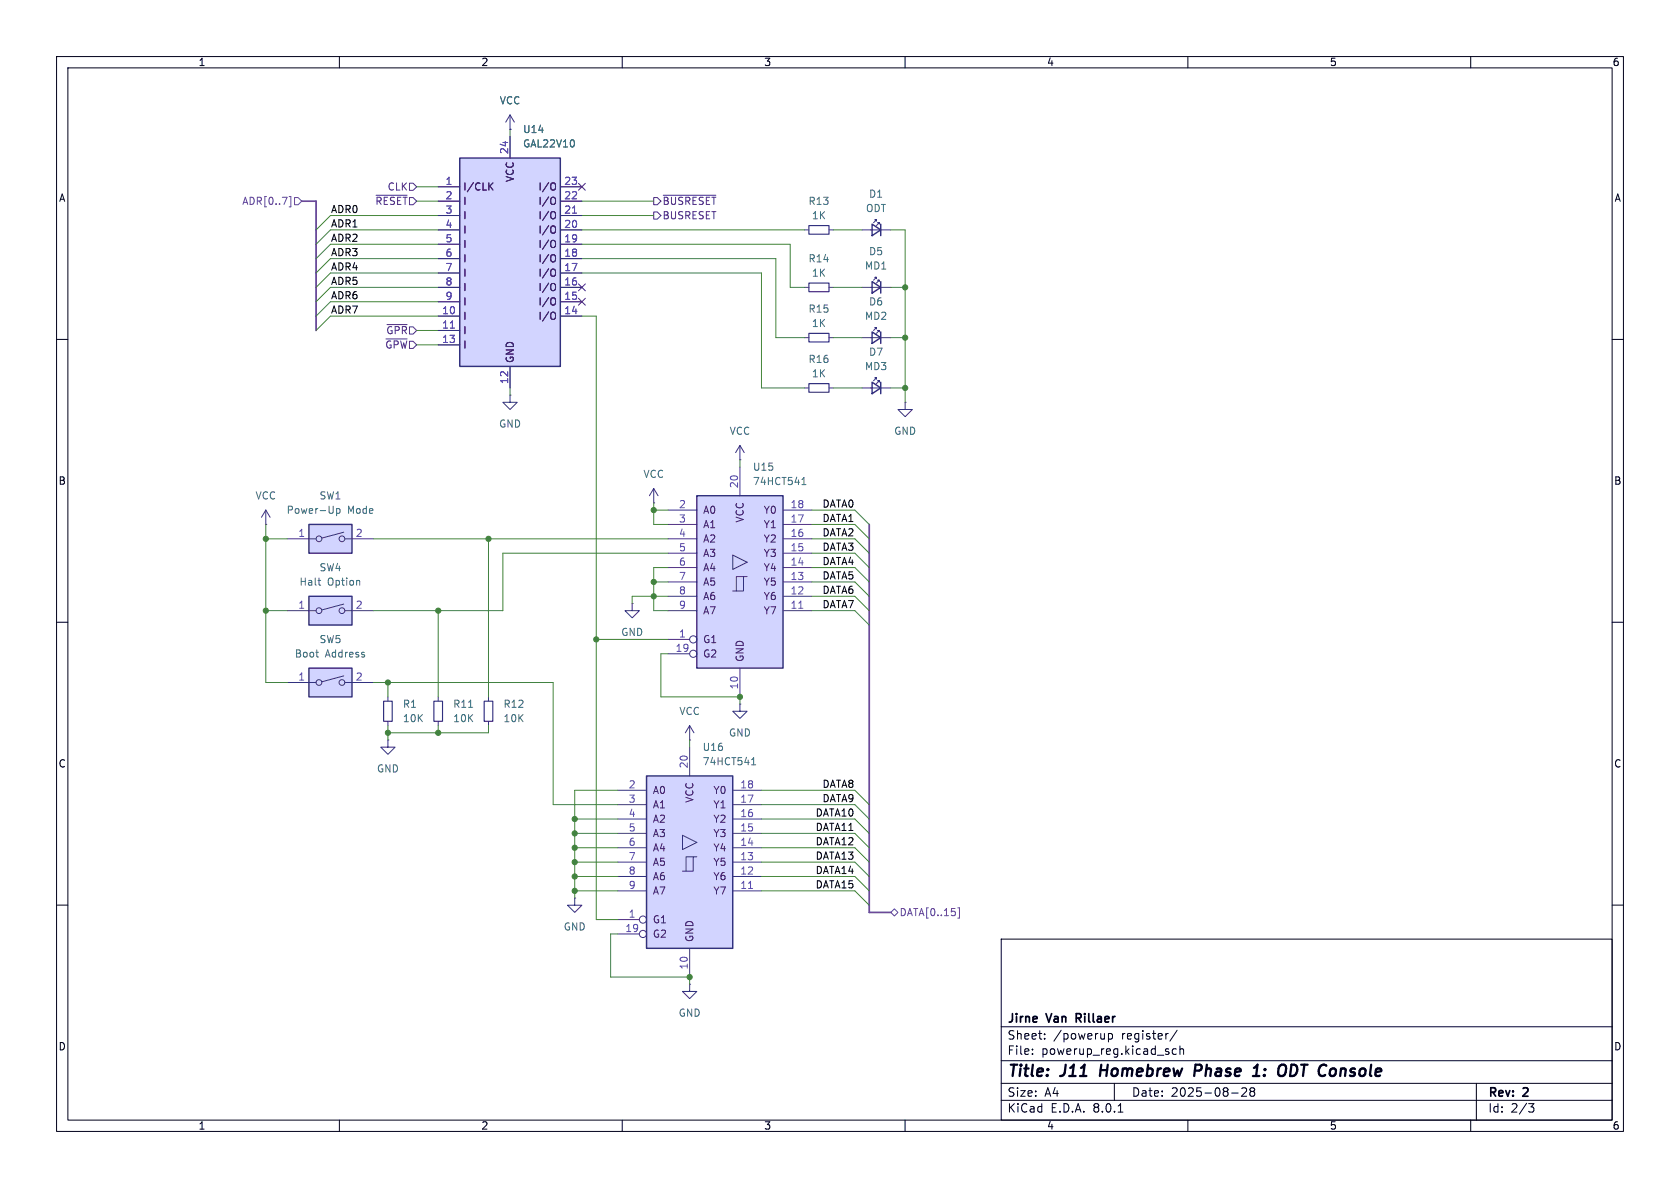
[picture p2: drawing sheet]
<svg xmlns="http://www.w3.org/2000/svg" width="297mm" height="210mm" viewBox="0 0 297 210" stroke-linecap="round" stroke-linejoin="round" font-family="sans-serif">
<g fill="none" stroke="#00001b" stroke-width=".18">
<path d="M10 10h277v190h-277zM12 12h273v186h-273zM60 10v2M110 10v2M160 10v2M210 10v2M260 10v2M10 60h2M285 60h2M10 110h2M285 110h2M10 160h2"/>
<path d="M285 160h2M177 166h108v32h-108zM60 198v2M110 198v2M160 198v2M177 194.5h108M177 191.5h108M177 187.5h108M177 181.5h108M182.5 186.3v.1M182.5 185.5v.1M184.7 183.6v.1"/>
<path d="M184.7 182.8v.1M196 182.7v1.5M196 182.8l.4-.1 .3 .3v.4l-.2 .2h-.5M197 191.5v3M197.7 196.6h.8M208 185.5l-.5-.1-.3 .3v.4l.2 .2h.6M208.1 182.1l-1.3 2M208.6 185.5l.2-.1 .4 .1v.9M208.6 184.9v1.5M210 198v2M217.7 193.2h1.2M219.5 192.4l.6-.1 .2 .1 .1 .3-.9 1.1h.9"/>
<path d="M221.2 192.9l-.2-.2 .2-.4 .5 .1 .1 .2-.3 .3M221.2 192.9l-.2 .3v.3l.2 .3 .5-.1 .1-.2-.1-.4-.2-.2M221.2 192.9h.3M260 198v2M261 191.5v6.5M270.2 195.1h1l-.5 .6 .4 .1 .1 .5-.3 .3h-.4"/>
</g>
<path d="M194.7 188.2l-.3 2M212.1 188.2h-.7l-.3 2M212.2 189.2l-1 .1M221.5 190.2h1.1M221.9 188.7l.4-.5-.2 2M223.5 190l.1 .1-.1 .1M223.5 190l-.1 .1 .1 .1M223.5 190v.2M223.6 189l-.1 .1 .1 .1M228.8 188.2h-.5l-.2 2 .7-.1" fill="none" stroke="#00001b" stroke-width=".4"/>
<path d="M190.3 180h.5M190.8 179.2h-.5v1.5" fill="none" stroke="#00001b" stroke-width=".3"/>
<path d="M143 58.9h3.6v1.6h-3.6zM143 67.8h3.6v1.5h-3.6z" fill="none" stroke="#313184" stroke-width=".2"/>
<path d="M142.2 59.7h.8M146.6 59.7h.7M142.2 68.6h.8M146.6 68.6h.7M101.6 158.8h.1" fill="none" stroke="#3d3384" stroke-width=".18"/>
<path d="M101.6 158.8v1.2h1.3l-1.3 1.3-1.3-1.3h1.3" fill="none" stroke="#313184" stroke-width=".18"/>
<path d="M123.2 87.6h15.2v30.5h-15.2z" fill="#d2d4ff"/>
<g fill="none" stroke="#313184" stroke-width=".18">
<path d="M154.9 39.1v-.2h-.2h.2l-.5 .5M155.4 39.6v-.2h-.2h.2l-.5 .5M153.9 40.6h1.8M153.9 50.8h1.8M154.9 49.3v-.3h-.2h.2l-.5 .5M155.4 49.8v-.3h-.2h.2l-.5 .5M130.8 78.7l-.8 1.3M130.8 78.7v2.6M130.8 78.7l.8 1.3M115.6 86.4l-.8 1.2M115.6 86.4v2.5M115.6 86.4l.7 1.2"/>
<path d="M129.5 98.1l2.6 1.3-2.6 1.3zM111.8 106.7v1.3h1.2l-1.2 1.2-1.3-1.2h1.3M131.4 101.9h-1.2v2.6M132.1 101.9h-.7v2.6h-1.9M121.9 128.3l-.7 1.2M121.9 128.3v2.5M121.9 128.3l.8 1.2"/>
</g>
<path d="M154.2 39.6l1.5 1-1.5 1.1zM155.7 39.6v2.1M154.2 49.8l1.5 1-1.5 1zM155.7 49.8v2M123.2 87.6h15.2v30.5h-15.2z" fill="none" stroke="#313184" stroke-width=".25"/>
<g fill="none" stroke="#3d3384" stroke-width=".18">
<path d="M142.2 40.6h.8M146.6 40.6h.7M152.4 40.6h1.8M152.4 50.8h1.8M155.7 40.6h1.8M155.7 50.8h1.8M115.6 88.9h.1M118.1 97.8h5.1M118.1 95.3h5.1M118.1 92.7h5.1M118.1 90.2h5.1M130.8 81.3h.1"/>
<path d="M130.8 82.6v5M138.4 97.8h5.1M138.4 95.3h5.1M138.4 92.7h5.1M138.4 90.2h5.1M111.8 106.7h.1M118.1 113h3.8M118.1 108h5.1M118.1 105.4h5.1M118.1 102.9h5.1M118.1 100.3h5.1M118.1 115.6h3.8"/>
<path d="M130.8 118.1v5.1M138.4 108h5.1M138.4 105.4h5.1M138.4 102.9h5.1M138.4 100.3h5.1M86.4 123.2v.8M86.4 127.5v.8M121.9 130.8h.1"/>
<circle cx="122.6" cy="115.6" r=".63"/>
<circle cx="122.6" cy="113" r=".63"/>
</g>
<path d="M141.2 107.5h.7" fill="none" stroke="#5a4eca" stroke-width=".18"/>
<path d="M141.8 85.7h.7M141.8 84.8l.3-.4v1.3" fill="none" stroke="#3a7484" stroke-width=".18"/>
<path d="M143 39.9h3.6v1.5h-3.6zM85.6 124h1.5v3.5h-1.5z" fill="none" stroke="#313184" stroke-width=".2"/>
<path d="M54.6 118.1h7.6v5.1h-7.6z" fill="#d2d4ff"/>
<g fill="none" stroke="#313184" stroke-width=".18">
<path d="M60.8 119.5l-3.9 1"/>
<circle cx="56.4" cy="120.7" r=".51"/>
<circle cx="60.5" cy="120.7" r=".51"/>
</g>
<path d="M54.6 118.1h7.6v5.1h-7.6z" fill="none" stroke="#313184" stroke-width=".25"/>
<path d="M50.8 120.7h5.1M61 120.7h5" fill="none" stroke="#3d3384" stroke-width=".18"/>
<path d="M55.8 115.3h.5M56.2 116.1h.1" fill="none" stroke="#3a7484" stroke-width=".18"/>
<path d="M114.3 137.2h15.2v30.4h-15.2z" fill="#d2d4ff"/>
<path d="M90.2 20.3l-.8 1.3M90.2 20.3v2.6M90.2 20.3l.7 1.3M120.6 147.7l2.6 1.2-2.6 1.3zM122.6 151.5h-1.3v2.5M123.2 151.5h-.6v2.5h-2" fill="none" stroke="#313184" stroke-width=".18"/>
<path d="M114.3 137.2h15.2v30.4h-15.2z" fill="none" stroke="#313184" stroke-width=".25"/>
<g fill="none" stroke="#3d3384" stroke-width=".18">
<path d="M90.2 22.9h.1M109.2 139.7h5.1M121.9 132.1v5.1M129.5 139.7h5.1M109.2 157.5h5.1M109.2 154.9h5.1M109.2 152.4h5.1M109.2 149.9h5.1M109.2 147.3h5.1M109.2 144.8h5.1M109.2 142.2h5.1M129.5 157.5h5.1"/>
<path d="M129.5 154.9h5.1M129.5 152.4h5.1M129.5 149.9h5.1M129.5 147.3h5.1M129.5 144.8h5.1M129.5 142.2h5.1M109.2 162.6h3.8M109.2 165.1h3.8M121.9 167.6v5.1"/>
<circle cx="113.7" cy="162.6" r=".63"/>
<circle cx="113.7" cy="165.1" r=".63"/>
</g>
<path d="M132.3 157.1h.7" fill="none" stroke="#5a4eca" stroke-width=".18"/>
<path d="M132.9 135.2h.7M132.9 134.3l.3-.4v1.3" fill="none" stroke="#3a7484" stroke-width=".18"/>
<path d="M81.3 27.9h17.8v36.9h-17.8z" fill="#d2d4ff"/>
<path d="M81.3 27.9h17.8v36.9h-17.8zM154.2 58.7l1.5 1-1.5 1zM155.7 58.7v2M154.2 67.6l1.5 1-1.5 1zM155.7 67.6v2" fill="none" stroke="#313184" stroke-width=".25"/>
<g fill="none" stroke="#3d3384" stroke-width=".18">
<path d="M77.5 33h3.8M77.5 35.6h3.8M77.5 38.1h3.8M90.2 24.1v3.8M99.1 33h3.8M99.1 35.6h3.8M99.1 38.1h3.8M77.5 55.9h3.8M77.5 58.4h3.8M77.5 53.3h3.8M77.5 50.8h3.8M77.5 48.3h3.8"/>
<path d="M77.5 45.7h3.8M77.5 43.2h3.8M77.5 40.6h3.8M99.1 55.9h3.8M99.1 53.3h3.8M99.1 50.8h3.8M99.1 48.3h3.8M99.1 45.7h3.8M99.1 43.2h3.8M99.1 40.6h3.8M142.2 50.8h.8M146.6 50.8h.7"/>
<path d="M152.4 59.7h1.8M155.7 59.7h1.8M77.5 61h3.8M90.2 69.9h.1M90.2 64.8v3.8M152.4 68.6h1.8M155.7 68.6h1.8M160 71.1h.1M68.6 130.8h.1M68.6 123.2v.8M68.6 127.5v.8M121.9 174h.1"/>
</g>
<path d="M86.6 32.9l.5 .7M87.1 32.3l-.7 .8M97.9 32.3l.1 .1a.81 .81 0 0 1-.1 1.2M97.9 34.9h.1a.81 .81 0 0 1-.1 1.2M97.9 37.4l.1 .1a.81 .81 0 0 1-.1 1.2M97.9 39.9l.1 .1a.81 .81 0 0 1-.1 1.2M97.9 55.2l.1 .1a.81 .81 0 0 1-.1 1.2M97.9 42.5l.1 .1a.81 .81 0 0 1-.1 1.2M97.9 45l.1 .1a.81 .81 0 0 1-.1 1.2M97.9 47.6h.1a.81 .81 0 0 1-.1 1.2M97.9 50.1l.1 .1a.81 .81 0 0 1-.1 1.2M97.9 52.6l.1 .1a.81 .81 0 0 1-.1 1.2" fill="none" stroke="#411d64" stroke-width=".18"/>
<path d="M101.2 37.7h.7M79.6 58h.7" fill="none" stroke="#5a4eca" stroke-width=".18"/>
<path d="M143 50h3.6v1.6h-3.6zM67.8 124h1.5v3.5h-1.5z" fill="none" stroke="#313184" stroke-width=".2"/>
<path d="M153.9 59.7h1.8M154.9 58.2v-.3h-.2h.2l-.5 .5M155.4 58.7v-.3h-.2h.2l-.5 .5M90.2 69.9v1.2h1.2l-1.2 1.3-1.3-1.3h1.3M153.9 68.6h1.8M154.9 67.1v-.3h-.2h.2l-.5 .5M155.4 67.6v-.3h-.2h.2l-.5 .5M160 71.1v1.3h1.3l-1.3 1.3-1.3-1.3h1.3M68.6 130.8v1.3h1.2l-1.2 1.3-1.3-1.3h1.3M121.9 174v1.3h1.3l-1.3 1.2-1.3-1.2h1.3" fill="none" stroke="#313184" stroke-width=".18"/>
<path d="M54.6 105.4h7.6v5.1h-7.6z" fill="#d2d4ff"/>
<g fill="none" stroke="#313184" stroke-width=".18">
<path d="M60.8 106.8l-3.9 1"/>
<circle cx="56.4" cy="108" r=".51"/>
<circle cx="60.5" cy="108" r=".51"/>
</g>
<path d="M54.6 105.4h7.6v5.1h-7.6z" fill="none" stroke="#313184" stroke-width=".25"/>
<path d="M50.8 108h5.1M61 108h5" fill="none" stroke="#3d3384" stroke-width=".18"/>
<path d="M56.2 102.6h.5M56.5 103.4h.2" fill="none" stroke="#3a7484" stroke-width=".18"/>
<path d="M54.6 92.7h7.6v5.1h-7.6z" fill="#d2d4ff"/>
<g fill="none" stroke="#313184" stroke-width=".18">
<path d="M47 90.2l-.8 1.2M47 90.2v2.5M47 90.2l.8 1.2M60.8 94.1l-3.9 1M130.8 124.5v1.2h1.3l-1.3 1.3-1.3-1.3h1.3"/>
<circle cx="56.4" cy="95.3" r=".51"/>
<circle cx="60.5" cy="95.3" r=".51"/>
</g>
<path d="M54.6 92.7h7.6v5.1h-7.6z" fill="none" stroke="#313184" stroke-width=".25"/>
<g fill="none" stroke="#3d3384" stroke-width=".18">
<path d="M77.5 33h3.8M77.5 35.6h3.8M77.5 38.1h3.8M90.2 22.9h.1M90.2 24.1v3.8M99.1 33h3.8M99.1 35.6h3.8M99.1 38.1h3.8M77.5 55.9h3.8M77.5 58.4h3.8M77.5 53.3h3.8M77.5 50.8h3.8"/>
<path d="M77.5 48.3h3.8M77.5 45.7h3.8M77.5 43.2h3.8M77.5 40.6h3.8M99.1 55.9h3.8M99.1 53.3h3.8M99.1 50.8h3.8M99.1 48.3h3.8M99.1 45.7h3.8M99.1 43.2h3.8M99.1 40.6h3.8M77.5 61h3.8"/>
<path d="M90.2 64.8v3.8M47 92.7h.1M50.8 95.3h5.1M61 95.3h5M77.5 123.2v.8M77.5 127.5v.8M130.8 124.5h.1"/>
</g>
<path d="M59.5 89.9v1.3M59.5 90l.4-.1 .2 .2-.1 .6h-.5" fill="none" stroke="#3a7484" stroke-width=".18"/>
<path d="M76.7 124h1.5v3.5h-1.5z" fill="none" stroke="#313184" stroke-width=".2"/>
<path d="M82.8 125h.8" fill="none" stroke="#3a7384" stroke-width=".18"/>
<path d="M66.5 34.5h5.5M72.4 32.4h.6l.7 .6-.7 .7h-.6zM115.6 37.5h.6l.6 .6-.6 .6h-.6zM115.6 34.9h.6l.6 .7-.6 .6h-.6zM117.3 34.5h9.3M68.2 59.9h3.8M68.4 57.4h3.6" fill="none" stroke="#542682" stroke-width=".18"/>
<path d="M51.1 34.7h.3v1.9h-.3M52.1 34.9h.6l.6 .7-.6 .6h-.6zM157.5 161.3l.6-.6 .6 .6-.6 .6zM169.3 160.5h.3v1.8h-.3" fill="none" stroke="#6e3ba0" stroke-width=".18"/>
<path d="M53.3 35.6h2.6v22.8M153.7 92.7v68.6h3.8" fill="none" stroke="#6e3ba0" stroke-width=".3"/>
<g fill="none" stroke="#428437" stroke-width=".18">
<path d="M73.7 35.6h3.8M73.7 33h3.8M77.5 38.1h-19.1l-2.5 2.5M90.2 22.9v1.2M102.9 35.6h12.7M102.9 38.1h12.7M73.7 58.4h3.8M77.5 43.2h-19.1l-2.5 2.5M77.5 55.9h-19.1l-2.5 2.5M77.5 53.3h-19.1l-2.5 2.6M77.5 45.7h-19.1l-2.5 2.6M77.5 50.8h-19.1l-2.5 2.5"/>
<path d="M77.5 48.3h-19.1l-2.5 2.5M77.5 40.6h-19.1l-2.5 2.6M102.9 43.2h36.8v7.6h2.5M102.9 55.9h2.5v106.7h3.8M102.9 45.7h34.3v14h5M102.9 48.3h31.7v20.3h7.6M102.9 40.6h39.3M147.3 50.8h5.1M147.3 59.7h5.1M147.3 40.6h5.1M157.5 40.6h2.5v30.5M157.5 50.8h2.5"/>
<path d="M157.5 59.7h2.5M73.7 61h3.8M90.2 68.6v1.3M147.3 68.6h5.1M157.5 68.6h2.5M47 95.3h3.8M47 92.7v28h3.8M66 95.3h52.1M86.4 95.3v27.9M115.6 88.9v3.8h2.5M115.6 90.2h2.5M118.1 97.8h-29.2v10.2h-22.9"/>
<path d="M130.8 81.3v1.3M143.5 92.7h7.6l2.6 2.6M143.5 97.8h7.6l2.6 2.5M143.5 95.3h7.6l2.6 2.5M143.5 90.2h7.6l2.6 2.5M47 108h3.8M77.5 108v15.2M105.4 113h12.7M115.6 102.9h2.5M118.1 115.6h-1.3v7.6h14v1.3M118.1 100.3h-2.5v7.7h2.5M118.1 105.4h-6.3v1.3"/>
<path d="M143.5 108h7.6l2.6 2.5M143.5 102.9h7.6l2.6 2.5M143.5 100.3h7.6l2.6 2.6M143.5 105.4h7.6l2.6 2.6M66 120.7h31.8v21.5h11.4M68.6 120.7v2.5M68.6 128.3v2.5M77.5 128.3v1.2M86.4 128.3v1.2h-17.8M109.2 139.7h-7.6v19.1M121.9 130.8v1.3M134.6 139.7h16.5l2.6 2.5"/>
<path d="M101.6 144.8h7.6M101.6 154.9h7.6M101.6 149.9h7.6M101.6 152.4h7.6M101.6 147.3h7.6M101.6 157.5h7.6M134.6 142.2h16.5l2.6 2.6M134.6 144.8h16.5l2.6 2.5M134.6 154.9h16.5l2.6 2.6M134.6 149.9h16.5l2.6 2.5M134.6 152.4h16.5l2.6 2.5M134.6 147.3h16.5l2.6 2.6"/>
<path d="M134.6 157.5h16.5l2.6 2.5M109.2 165.1h-1.3v7.6h14v1.3"/>
</g>
<path d="M102.3 32.4l1.2 1.2M103.5 32.4l-1.2 1.2M102.3 52.7l1.2 1.2M102.3 50.2l1.2 1.2M103.5 52.7l-1.2 1.2M103.5 50.2l-1.2 1.2" fill="none" stroke="#5d0084" stroke-width=".18"/>
<path d="M86.6 32.9l.5 .7M87.1 32.3l-.7 .8M97.9 32.3l.1 .1a.81 .81 0 0 1-.1 1.2M97.9 34.9h.1a.81 .81 0 0 1-.1 1.2M97.9 37.4l.1 .1a.81 .81 0 0 1-.1 1.2M97.9 39.9l.1 .1a.81 .81 0 0 1-.1 1.2M97.9 55.2l.1 .1a.81 .81 0 0 1-.1 1.2M97.9 42.5l.1 .1a.81 .81 0 0 1-.1 1.2M97.9 45l.1 .1a.81 .81 0 0 1-.1 1.2M97.9 47.6h.1a.81 .81 0 0 1-.1 1.2M97.9 50.1l.1 .1a.81 .81 0 0 1-.1 1.2M97.9 52.6l.1 .1a.81 .81 0 0 1-.1 1.2" fill="none" stroke="#411d64" stroke-width=".18"/>
<path d="M101.2 37.7h.7M79.6 58h.7" fill="none" stroke="#5a4eca" stroke-width=".18"/>
<g fill="#428437" stroke="#428437" stroke-width=".18">
<circle cx="130.8" cy="123.2" r=".46"/>
<circle cx="101.6" cy="147.3" r=".46"/>
<circle cx="101.6" cy="154.9" r=".46"/>
<circle cx="101.6" cy="149.9" r=".46"/>
<circle cx="101.6" cy="152.4" r=".46"/>
<circle cx="101.6" cy="157.5" r=".46"/>
<circle cx="160" cy="59.7" r=".46"/>
<circle cx="160" cy="50.8" r=".46"/>
<circle cx="160" cy="68.6" r=".46"/>
<circle cx="77.5" cy="108" r=".46"/>
<circle cx="77.5" cy="129.5" r=".46"/>
<circle cx="68.6" cy="120.7" r=".46"/>
<circle cx="47" cy="108" r=".46"/>
<circle cx="47" cy="95.3" r=".46"/>
<circle cx="68.6" cy="129.5" r=".46"/>
<circle cx="86.4" cy="95.3" r=".46"/>
<circle cx="115.6" cy="102.9" r=".46"/>
<circle cx="101.6" cy="144.8" r=".46"/>
<circle cx="115.6" cy="105.4" r=".46"/>
<circle cx="105.4" cy="113" r=".46"/>
<circle cx="115.6" cy="90.2" r=".46"/>
<circle cx="121.9" cy="172.7" r=".46"/>
</g>
<g font-size="2.8" fill="#00001b">
<text x="178" y="190.9">Title:</text>
<text x="187.7" y="190.9">J11</text>
<text x="195.3" y="190.9">Homebrew</text>
<text x="212.8" y="190.9">Phase</text>
<text x="224.1" y="190.9">1:</text>
<text x="229.2" y="190.9">ODT Console</text>
</g>
<g font-size="2.1" fill="#00001b">
<text x="178" y="184">Sheet:</text>
<text x="178" y="181.2">Jirne</text>
<text x="185.2" y="181.2">Van</text>
<text x="186.2" y="184">/powerup</text>
<text x="190.9" y="181.2">Rillaer</text>
<text x="198.3" y="184">register/</text>
<text x="178" y="186.7">File:</text>
<text x="184.1" y="186.7">powerup_reg.kicad_sch</text>
<text x="178" y="196.9">KiCad</text>
<text x="178" y="194.1">Size:</text>
<text x="184.7" y="194.1">A4</text>
<text x="185.7" y="196.9">E.D.A.</text>
<text x="193.3" y="196.9">8.0.1</text>
<text x="200" y="194.1">Date:</text>
<text x="207" y="194.1">2025-08-28</text>
<text x="263" y="194.3">Rev:</text>
<text x="263" y="196.9">Id:</text>
<text x="267.1" y="196.9">2/3</text>
<text x="269.4" y="194.3">2</text>
</g>
<g font-size="1.8" fill="#00001b">
<text x="35" y="11.9">1</text>
<text x="85" y="11.9">2</text>
<text x="135" y="11.9">3</text>
<text x="185" y="11.9">4</text>
<text x="235" y="11.9">5</text>
<text x="285" y="11.9">6</text>
<text x="10.3" y="35.9">A</text>
<text x="285.3" y="35.9">A</text>
<text x="10.3" y="85.9">B</text>
<text x="285.3" y="85.9">B</text>
<text x="10.3" y="135.9">C</text>
<text x="285.3" y="135.9">C</text>
<text x="10.3" y="185.9">D</text>
<text x="285.3" y="185.9">D</text>
<text x="35" y="199.9">1</text>
<text x="85" y="199.9">2</text>
<text x="135" y="199.9">3</text>
<text x="185" y="199.9">4</text>
<text x="235" y="199.9">5</text>
<text x="285" y="199.9">6</text>
</g>
<g font-size="1.8" fill="#3a7484">
<text x="88.3" y="18.6">VCC</text>
<text x="92.4" y="26.3">GAL22V10</text>
<text x="143.4" y="39">1K</text>
<text x="153" y="37.7">ODT</text>
<text x="152.8" y="47.9">MD1</text>
<text x="143.4" y="49.1">1K</text>
<text x="143.4" y="58">1K</text>
<text x="152.8" y="56.7">MD2</text>
<text x="152.8" y="65.6">MD3</text>
<text x="143.4" y="66.9">1K</text>
<text x="88.1" y="75.8">GND</text>
<text x="128.9" y="77.1">VCC</text>
<text x="158" y="77.1">GND</text>
<text x="45.1" y="88.5">VCC</text>
<text x="113.7" y="84.7">VCC</text>
<text x="133" y="86">74HCT541</text>
<text x="50.6" y="91">Power-Up</text>
<text x="61.4" y="91">Mode</text>
<text x="52.8" y="103.7">Halt</text>
<text x="57.9" y="103.7">Option</text>
<text x="109.7" y="112.6">GND</text>
<text x="52" y="116.4">Boot</text>
<text x="57.5" y="116.4">Address</text>
<text x="71.1" y="127.9">10K</text>
<text x="80" y="127.9">10K</text>
<text x="88.9" y="127.9">10K</text>
<text x="120" y="126.6">VCC</text>
<text x="128.8" y="130.4">GND</text>
<text x="66.5" y="136.8">GND</text>
<text x="124.1" y="135.5">74HCT541</text>
<text x="99.6" y="164.7">GND</text>
<text x="119.9" y="179.9">GND</text>
</g>
<g font-size="1.8" fill="#3a7384">
<text x="92.4" y="23.7">U14</text>
<text x="153.5" y="35.2">D1</text>
<text x="142.8" y="36.4">R13</text>
<text x="142.8" y="46.6">R14</text>
<text x="153.5" y="45.3">D5</text>
<text x="142.8" y="55.5">R15</text>
<text x="153.5" y="54.2">D6</text>
<text x="142.8" y="64.4">R16</text>
<text x="153.5" y="63.1">D7</text>
<text x="133" y="83.4">U15</text>
<text x="56.4" y="88.5">SW1</text>
<text x="56.4" y="101.2">SW4</text>
<text x="56.4" y="113.9">SW5</text>
<text x="71.1" y="125.3">R1</text>
<text x="80" y="125.3">R11</text>
<text x="88.9" y="125.3">R12</text>
<text x="124.1" y="132.9">U16</text>
</g>
<g font-size="1.8" fill="#5a4eca">
<text x="89.9" y="27.3" transform="rotate(-90 89.9 27.3)">24</text>
<text x="78.7" y="32.8">1</text>
<text x="78.7" y="35.3">2</text>
<text x="99.7" y="35.3">22</text>
<text x="99.7" y="32.8">23</text>
<text x="78.7" y="37.8">3</text>
<text x="78.7" y="40.4">4</text>
<text x="99.7" y="40.4">20</text>
<text x="99.7" y="37.8">21</text>
<text x="78.7" y="42.9">5</text>
<text x="78.7" y="45.5">6</text>
<text x="99.7" y="45.5">18</text>
<text x="99.7" y="42.9">19</text>
<text x="78.7" y="48">7</text>
<text x="78.7" y="50.5">8</text>
<text x="78.7" y="53.1">9</text>
<text x="99.7" y="53.1">15</text>
<text x="99.7" y="50.5">16</text>
<text x="99.7" y="48">17</text>
<text x="78.1" y="55.6">10</text>
<text x="78.1" y="58.2">11</text>
<text x="99.7" y="55.6">14</text>
<text x="78.1" y="60.7">13</text>
<text x="89.9" y="68" transform="rotate(-90 89.9 68)">12</text>
<text x="119.9" y="89.9">2</text>
<text x="130.6" y="86.4" transform="rotate(-90 130.6 86.4)">20</text>
<text x="139.7" y="89.9">18</text>
<text x="52.6" y="95">1</text>
<text x="62.8" y="95">2</text>
<text x="119.9" y="92.5">3</text>
<text x="119.9" y="95">4</text>
<text x="139.7" y="95">16</text>
<text x="139.7" y="92.5">17</text>
<text x="119.9" y="97.5">5</text>
<text x="119.9" y="100.1">6</text>
<text x="139.7" y="100.1">14</text>
<text x="139.7" y="97.5">15</text>
<text x="52.6" y="107.7">1</text>
<text x="62.8" y="107.7">2</text>
<text x="119.9" y="102.6">7</text>
<text x="119.9" y="105.2">8</text>
<text x="119.9" y="107.7">9</text>
<text x="139.7" y="107.7">11</text>
<text x="139.7" y="105.2">12</text>
<text x="139.7" y="102.6">13</text>
<text x="119.9" y="112.8">1</text>
<text x="119.3" y="115.3">19</text>
<text x="52.6" y="120.4">1</text>
<text x="62.8" y="120.4">2</text>
<text x="130.6" y="122" transform="rotate(-90 130.6 122)">10</text>
<text x="121.7" y="135.9" transform="rotate(-90 121.7 135.9)">20</text>
<text x="111.1" y="139.4">2</text>
<text x="111.1" y="142">3</text>
<text x="130.8" y="142">17</text>
<text x="130.8" y="139.4">18</text>
<text x="111.1" y="144.5">4</text>
<text x="111.1" y="147.1">5</text>
<text x="111.1" y="149.6">6</text>
<text x="130.8" y="149.6">14</text>
<text x="130.8" y="147.1">15</text>
<text x="130.8" y="144.5">16</text>
<text x="111.1" y="152.1">7</text>
<text x="111.1" y="154.7">8</text>
<text x="130.8" y="154.7">12</text>
<text x="130.8" y="152.1">13</text>
<text x="111.1" y="157.2">9</text>
<text x="130.8" y="157.2">11</text>
<text x="110.4" y="164.8">19</text>
<text x="111.1" y="162.3">1</text>
<text x="121.7" y="171.5" transform="rotate(-90 121.7 171.5)">10</text>
</g>
<g font-size="1.8" fill="#542682">
<text x="68.4" y="33.9">CLK</text>
<text x="66.3" y="36.4">~{RESET}</text>
<text x="117" y="39">BUSRESET</text>
<text x="117" y="36.4">~{BUSRESET}</text>
<text x="68.2" y="59.3">~{GPR}</text>
<text x="68" y="61.8">~{GPW}</text>
</g>
<g font-size="1.8" fill="#411d64">
<text x="81.8" y="33.9">I/CLK</text>
<text x="91" y="32.3" transform="rotate(-90 91 32.3)">VCC</text>
<text x="95.1" y="33.9">I/O</text>
<text x="81.8" y="36.4">I</text>
<text x="81.8" y="39">I</text>
<text x="81.8" y="41.5">I</text>
<text x="95.1" y="41.5">I/O</text>
<text x="95.1" y="39">I/O</text>
<text x="95.1" y="36.4">I/O</text>
<text x="81.8" y="44">I</text>
<text x="81.8" y="46.6">I</text>
<text x="95.1" y="46.6">I/O</text>
<text x="95.1" y="44">I/O</text>
<text x="81.8" y="49.1">I</text>
<text x="81.8" y="51.7">I</text>
<text x="95.1" y="51.7">I/O</text>
<text x="95.1" y="49.1">I/O</text>
<text x="81.8" y="56.7">I</text>
<text x="81.8" y="59.3">I</text>
<text x="81.8" y="54.2">I</text>
<text x="95.1" y="56.7">I/O</text>
<text x="95.1" y="54.2">I/O</text>
<text x="81.8" y="61.8">I</text>
<text x="91" y="64.3" transform="rotate(-90 91 64.3)">GND</text>
<text x="124.2" y="91">A0</text>
<text x="124.2" y="93.6">A1</text>
<text x="131.7" y="92.5" transform="rotate(-90 131.7 92.5)">VCC</text>
<text x="134.9" y="93.6">Y1</text>
<text x="134.9" y="91">Y0</text>
<text x="124.2" y="96.1">A2</text>
<text x="124.2" y="98.7">A3</text>
<text x="124.2" y="101.2">A4</text>
<text x="134.9" y="101.2">Y4</text>
<text x="134.9" y="98.7">Y3</text>
<text x="134.9" y="96.1">Y2</text>
<text x="124.2" y="103.7">A5</text>
<text x="124.2" y="106.3">A6</text>
<text x="134.9" y="106.3">Y6</text>
<text x="134.9" y="103.7">Y5</text>
<text x="124.2" y="113.9">G1</text>
<text x="124.2" y="108.8">A7</text>
<text x="134.9" y="108.8">Y7</text>
<text x="124.2" y="116.4">G2</text>
<text x="131.7" y="117.1" transform="rotate(-90 131.7 117.1)">GND</text>
<text x="115.3" y="140.6">A0</text>
<text x="115.3" y="143.1">A1</text>
<text x="122.8" y="142" transform="rotate(-90 122.8 142)">VCC</text>
<text x="126" y="143.1">Y1</text>
<text x="126" y="140.6">Y0</text>
<text x="115.3" y="145.6">A2</text>
<text x="115.3" y="148.2">A3</text>
<text x="126" y="148.2">Y3</text>
<text x="126" y="145.6">Y2</text>
<text x="115.3" y="150.7">A4</text>
<text x="115.3" y="153.3">A5</text>
<text x="115.3" y="155.8">A6</text>
<text x="126" y="155.8">Y6</text>
<text x="126" y="153.3">Y5</text>
<text x="126" y="150.7">Y4</text>
<text x="115.3" y="158.3">A7</text>
<text x="126" y="158.3">Y7</text>
<text x="115.3" y="163.4">G1</text>
<text x="115.3" y="166">G2</text>
<text x="122.8" y="166.6" transform="rotate(-90 122.8 166.6)">GND</text>
</g>
<g font-size="1.8" fill="#6e3ba0">
<text x="42.7" y="36.4">ADR[0..7]</text>
<text x="158.9" y="162.2">DATA[0..15]</text>
</g>
<g font-size="1.8">
<text x="58.4" y="40.3">ADR1</text>
<text x="58.4" y="37.8">ADR0</text>
<text x="58.4" y="45.4">ADR3</text>
<text x="58.4" y="47.9">ADR4</text>
<text x="58.4" y="42.8">ADR2</text>
<text x="58.4" y="50.5">ADR5</text>
<text x="58.4" y="53">ADR6</text>
<text x="58.4" y="55.5">ADR7</text>
<text x="145.3" y="89.8">DATA0</text>
<text x="145.3" y="92.4">DATA1</text>
<text x="145.3" y="94.9">DATA2</text>
<text x="145.3" y="100">DATA4</text>
<text x="145.3" y="97.4">DATA3</text>
<text x="145.3" y="105.1">DATA6</text>
<text x="145.3" y="102.5">DATA5</text>
<text x="145.3" y="107.6">DATA7</text>
<text x="145.3" y="141.9">DATA9</text>
<text x="145.3" y="139.4">DATA8</text>
<text x="144.1" y="144.4">DATA10</text>
<text x="144.1" y="147">DATA11</text>
<text x="144.1" y="149.5">DATA12</text>
<text x="144.1" y="154.6">DATA14</text>
<text x="144.1" y="152.1">DATA13</text>
<text x="144.1" y="157.1">DATA15</text>
</g>
</svg>
